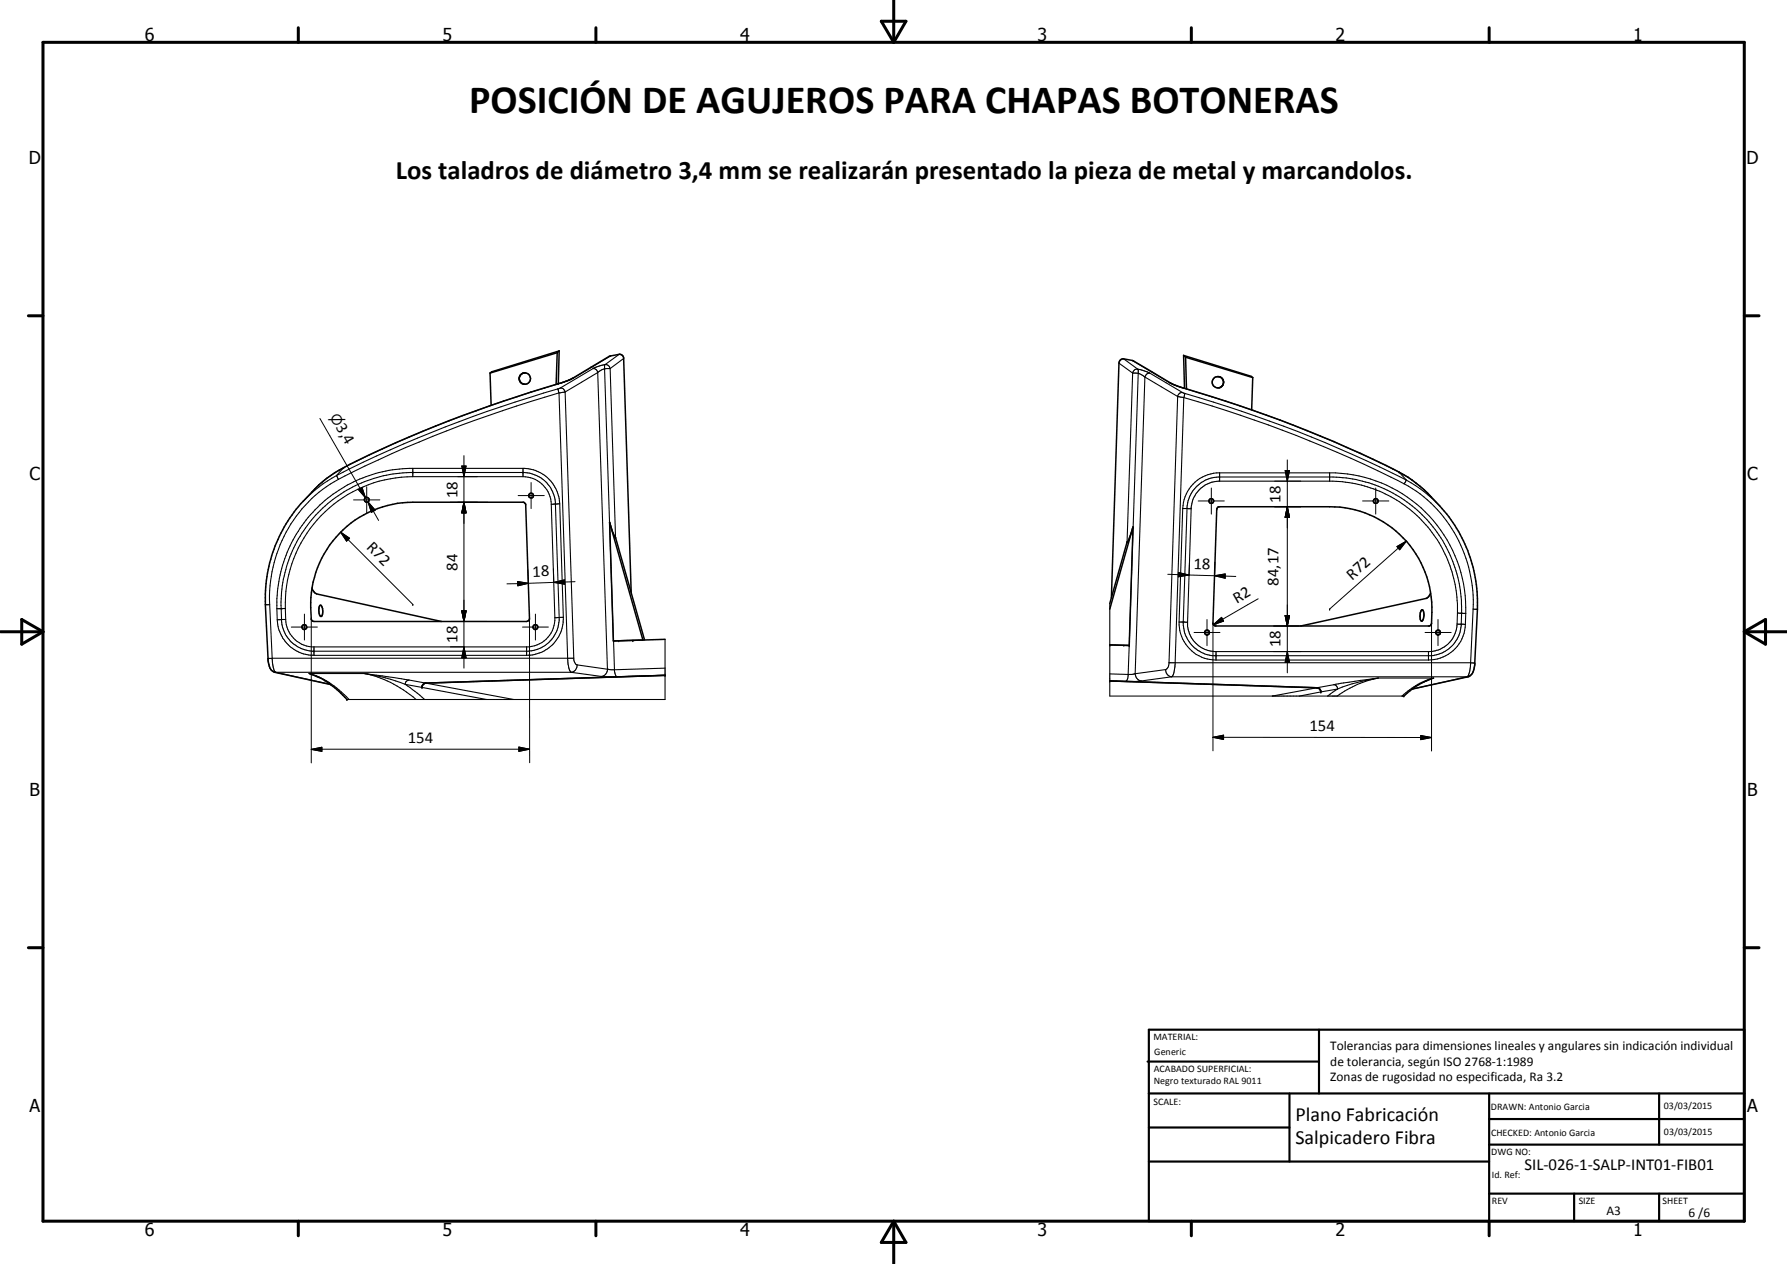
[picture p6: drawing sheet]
<svg xmlns="http://www.w3.org/2000/svg" width="420mm" height="297mm" viewBox="0 0 420 297" stroke-linecap="round" stroke-linejoin="round" font-family="sans-serif">
<g fill="none" stroke="#000" stroke-width=".25">
<path d="M131.1 91.4a295.2 295.2 0 0 0-52 20.4M131.1 91.4l.3 .9M131.3 90.2a286.3 286.3 0 0 0-50.5 19.7M131.3 90.2h.1M131.4 92.3a293.7 293.7 0 0 0-51.8 20.3M131.4 92.3l2.1 62.7 .3 2.1 .5 .9M131.7 91.2l-.6 .2M131.7 91.2l.7 .1 .5 .8M132.9 92.1l-1.5 .2M132.9 92.1l2 62.5M134.9 88.8l-3.6 1.4M134.9 88.8l-.2 .1"/>
<path d="M139.4 86.6l.8 .3 .3 .6M139.4 86.6l1.9-.7 1.2-.3 .8 .5 .2 .5M139.4 86.6l-7.7 4.6M140.5 87.5l-7.6 4.6M140.5 87.5l2.3 69.8M142.1 86.7l2.4 70.7M142.1 86.7l-1.6 .8M143.5 86.6l1.2 39.7M143.5 86.6l-1.4 .1M143.5 83.7l-8.6 5.1M145.6 83.3l-3.3 2.4-.2 1M146.6 84.2l-3.1 2.4"/>
<path d="M263.1 85.3l3.2 2.4M264.2 84.3l3.3 2.4M266.2 84.7l8.8 5.3M266.3 87.7h1.3M266.3 87.7l-1.3 39.7M267.5 86.7l.1 1M267.5 86.7l-.7 .2-.5 .8M267.5 86.7l2.8 1M267.6 87.7l-2.4 70.8M267.6 87.7l1.6 .9M269.2 88.6l7.7 4.6M269.2 88.6l-2.3 69.7"/>
<path d="M270.3 87.7l-.6 .1-.5 .8M270.3 87.7l7.7 4.5M275 90l3.5 1.3M275 89.9l.1 .1M276.9 93.2l1.4 .2M276.9 93.2l-2 62.5M278 92.2h-.2a1 1 0 0 0-.9 1M278 92.2l.6 .3M278.3 93.4a287.8 287.8 0 0 1 51.8 20.3M278.3 93.4l-2 62.7-.3 2-.5 .9M278.5 91.3a295.4 295.4 0 0 1 50.5 19.7M278.5 91.2v.1"/>
<path d="M278.6 92.5a293.9 293.9 0 0 1 52.1 20.3M278.6 92.5l-.3 .9M79.1 111.8l.5 .8M79.1 111.8l-1.1 .6a29.5 29.5 0 0 0-6.7 5.4M79.6 112.6a28.8 28.8 0 0 0-9.3 7.8 32.4 32.4 0 0 0-6.9 21.7M80.8 109.9h.1M80.8 109.9l-4 2.5-1.8 1.6-1.7 1.7M80.8 109.9l-1.7 1.9M97.1 110.1v1.9M97.1 112a30 30 0 0 0-30 31M97.1 112h25.9M123 110.1v1.9"/>
<path d="M123 112a6.7 6.7 0 0 1 6.6 6.5M129.6 118.5l.9 26.7M131.6 118.4l-2 .1M131.6 118.4a8.7 8.7 0 0 0-8.3-8.3h-27a32.1 32.1 0 0 0-31.2 32.9M131.6 118.4l.8 26.7M278.1 119.5h2M278.1 119.5l-.9 26.7M278.1 119.5a8.7 8.7 0 0 1 8-8.4h27.9a32 32 0 0 1 30.6 33M280.1 119.5l.2-1.5a6.6 6.6 0 0 1 3.1-4l1.4-.7 1.7-.2h26.9a30 30 0 0 1 20.3 8.6 28.9 28.9 0 0 1 6.7 9.9 30.7 30.7 0 0 1 2.3 12.5M280.1 119.5l-.9 26.7M281.2 114.5l.2-.2a8 8 0 0 1 5-2.2h27a31 31 0 0 1 30.3 32l-.1 2.6a7.7 7.7 0 0 1-7 7.4h-51.5a7.7 7.7 0 0 1-3.8-1.6 7.6 7.6 0 0 1-3.1-6.3l.9-26.7a7.3 7.3 0 0 1 2.1-5zM286.8 111.1v2"/>
<path d="M312.6 111.1v2M329 111h.1M329 111a29.8 29.8 0 0 1 7.5 5.7M329 111l1.7 1.8M330.1 113.7a31.8 31.8 0 0 1 16.3 29.4M330.7 112.8l-.6 .9M330.7 112.8a31.3 31.3 0 0 1 7.8 6.1M74.2 121a32.3 32.3 0 0 1 10.8-7.5l2.2-.8a31.2 31.2 0 0 1 9.1-1.7h27a7.6 7.6 0 0 1 7.3 7.4l.9 26.7a7.8 7.8 0 0 1-7.3 7.9h-50.7a7.6 7.6 0 0 1-7.3-7.4 31.9 31.9 0 0 1 4.4-19.6l2.2-3.2zM63 154.7h.1M63.4 142.1l.6 12.6M63.4 142.1h-1M64 154.7l.3 2.2 .5 1.1 12.9 2.8"/>
<path d="M64 154.7h-1M64.6 158h69.7M65.1 143l.1 2.7M65.2 145.7a8.6 8.6 0 0 0 7.4 8.2l1.2 .1M66.2 145.6l-1 .1M66.2 145.6h1M67.1 143h-2M67.1 143l.1 2.6M72.7 158.3a21 21 0 0 1 9.4 6.1M72.7 158.3h13M72.7 158.3l1.4 .5M72.7 158.3l2.4 1"/>
<path d="M73.8 152v2M73.8 154h50M85.7 158.3a43.7 43.7 0 0 1 9.6 2.5M85.7 158.3l10.5 1.5M86.4 158.4a27.1 27.1 0 0 1 11.4 6M96.2 159.8l24.6 4.6M96.2 159.8a1.01 1.01 0 0 0-.9 1M123.8 152v2M130.5 145.2a6.7 6.7 0 0 1-6.1 6.8h-51.2a6.7 6.7 0 0 1-6-6.4M132.4 145.1l-1.9 .1M132.4 145.1a8.6 8.6 0 0 1-8.6 8.9M134.3 158l7.1 1"/>
<path d="M134.9 154.6l-70.9 .1M134.9 154.6a1.6 1.6 0 0 0 .8 1.7M135.7 156.3l7.1 1M135.7 156.3a1.61 1.61 0 0 1-1.4 1.7M141.4 159h3.7M142.8 157.3l1.7 .1M142.8 157.3a1.65 1.65 0 0 1-1.4 1.7M144.5 157.4a1.81 1.81 0 0 0 .6 1.6M145.5 150.6h.1M156.4 158.7h.1M156.4 150.2v14.2h-74.8M156.4 157l-11.9 .4"/>
<path d="M156.4 158.7l-11.3 .3M260.9 141.8v21.8h69.2M260.9 158.4l4.3 .1M264.2 151.6h.1M265.2 158.5v.9l-.5 .7M266.9 158.3l-1.7 .2M266.9 158.3a1.68 1.68 0 0 0 1.5 1.7M274.1 157.4l-7.2 .9M274.1 157.4a1.65 1.65 0 0 0 1.4 1.6M274.9 155.7h70.9M274.9 155.7l-.2 .9-.6 .8M275.5 159h69.7"/>
<path d="M275.5 159l-7.1 1M277.2 146.2h2M277.2 146.2a8.7 8.7 0 0 0 8.7 8.9M279.2 146.2a6.4 6.4 0 0 0 2.1 5.1l1.1 .8a7.4 7.4 0 0 0 3.2 1h50.6a6.7 6.7 0 0 0 6.4-6.5M285.9 153.1v2M285.9 155.1h50M324.1 159.3a23.7 23.7 0 0 0-9.7 4.3M324.1 159.3h13M324.1 159.3a45.8 45.8 0 0 0-9.6 2.6M324.1 159.3l-10.5 1.6M335.9 153.1v2M337.1 159.3a16.8 16.8 0 0 0-7.5 4.3"/>
<path d="M337.1 159.3l-1.5 .6M337.1 159.3l-2.5 1M342.6 146.6l1.9 .1M342.7 144.1h1.9M342.7 144.1l-.1 2.5M344.5 146.7a8.7 8.7 0 0 1-8.6 8.4M344.6 144.1l-.1 2.6M345.8 155.7l-.3 2.2-.5 1.1-12.9 2.9M345.8 155.7l.9 .1M346.4 143.1l-.6 12.6M346.4 143.1l1 .1M346.7 155.8h.1"/>
<path d="M81.6 164.4h.1M95.3 160.8l4.6 3.6M95.3 160.8l19.1 3.6M260.9 160h.1M260.9 160l3.8 .1M268.4 160l-3.7 .1M313.6 160.9l-14.4 2.7M313.6 160.9l.5 .2 .4 .8M314.5 161.9l-8.9 1.7M314.5 161.9l-2.3 1.7M330.1 163.6h.1"/>
</g>
<g fill="none" stroke="#000" stroke-width=".35">
<path d="M115.2 87.7l.3 7.5M122.1 88.8l.1 .8M122.2 88.4l-.1 .3M122.2 88.3a1.34 1.34 0 0 1 2-.4 1.34 1.34 0 0 1 .3 1.9 1.34 1.34 0 0 1-2 .2M122.3 89.7l.2 .2M122.5 88a1.31 1.31 0 0 0 .3 2.2M123.1 90.3h.2M123.4 87.6l-.7 .2M131 82.9l-.2 7.4M131 82.9l-15.8 4.8M131.5 82.5l-15.9 4.9-.4 .3M131.5 82.5l-.2 7.7"/>
<path d="M131.5 82.5l-.5 .4M278.3 83.5l15.9 4.9 .3 .3M278.3 83.5l.5 .4M278.3 83.5l.2 7.8M278.8 83.9l15.7 4.8M278.8 83.9l.2 7.5M286.3 88.5l.5 .1M286.9 91.1h-.5M287 88.6l.3 .3M287.4 89.1l.2 .2M287.6 89.5a1.29 1.29 0 0 1-.5 1.4M287.7 89.9a1.34 1.34 0 0 0-1.9-1.3 1.34 1.34 0 0 0-.3 2.2 1.34 1.34 0 0 0 2.1-.6"/>
<path d="M294.5 88.7l-.2 7.6M286.4 119.2l26.2-.1a24 24 0 0 1 24.1 24.8l-.1 2.7-.6 .5h-50.4l-.4-.7 .9-26.8zM73.4 138.3l.5 .9 .6 .4 29.3 6.4M80.7 124.5a24 24 0 0 1 16.4-6.5h26l.4 .4 1 26.9-.2 .5-.5 .2h-50l-.5-.3a24.2 24.2 0 0 1 7.4-21.2zM143.3 122.7l.8 2.4 .6 1.2 6.8 24.1M143.3 122.7l7.9 27.7M143.3 122.7l.9 27.9M148.4 139.4l-1.8-55.2a.94 .94 0 0 0-1-.9l-2.4 .4-8.5 5.2-2.1 .9a300.5 300.5 0 0 0-51.8 20.1 30.9 30.9 0 0 0-9.5 7.9 33.4 33.4 0 0 0-8.9 24.3l.6 13.1 .2 .9a2.35 2.35 0 0 0 1.4 1.9l13.1 2.9M266.4 123.8l-.9 27.9-4.6-.1M266.4 123.8l-1 3-.4 .6-4.1 14.4M266.4 123.8l-5.5 19.3M336.4 139.4l-.5 .9-.6 .3-29.5 6.5"/>
<path d="M74.1 158.8a19.3 19.3 0 0 1 7 5.1l.5 .5M75.2 142.3l.1-.1a2.09 2.09 0 0 1 .2 2.7 2.08 2.08 0 0 1-.4-2.5zM144.2 150.6h.1M151.2 150.4l-7 .2M156.4 158.7l-56.3 1.8-.7 .5-.2 .5M156.4 150.2l-5.2 .2M261.3 140.5l1.8-55.2a1.08 1.08 0 0 1 1.1-1l2.3 .5 9.5 5.6a344.4 344.4 0 0 1 49.9 19 36.1 36.1 0 0 1 14.2 11.4 33.8 33.8 0 0 1 7.3 22.4l-.8 14a2.52 2.52 0 0 1-1.4 1.8l-13.1 2.9M334.2 143.4l.1-.1a1.91 1.91 0 0 1-.1 2.7l-.2-.2a3.1 3.1 0 0 1 .2-2.4zM335.6 159.9l-2.7 1.4-2.8 2.3M260.9 160l48.7 1.6a.93 .93 0 0 1 .9 1"/>
<circle cx="86.2" cy="117.5" r=".56"/>
<circle cx="124.9" cy="116.5" r=".56"/>
<circle cx="284.8" cy="117.7" r=".56"/>
<circle cx="323.5" cy="117.7" r=".56"/>
<circle cx="71.6" cy="147.4" r=".58"/>
<circle cx="125.9" cy="147.4" r=".56"/>
<circle cx="283.8" cy="148.6" r=".56"/>
<circle cx="338.1" cy="148.7" r=".57"/>
</g>
<g fill="#000">
<circle cx="144.7" cy="126.3" r=".18"/>
<circle cx="265" cy="127.4" r=".18"/>
<circle cx="148.8" cy="150.5" r=".18"/>
<circle cx="261" cy="151.6" r=".18"/>
<circle cx="265.5" cy="151.7" r=".18"/>
<circle cx="99.2" cy="161.5" r=".18"/>
<circle cx="310.5" cy="162.6" r=".18"/>
</g>
<g fill="none" stroke="#000" stroke-width=".71">
<path d="M10.1 9.9h400v277.1h-400zM70.1 6.5v3.4M140.1 6.5v3.4M207.2 5h5.8l-2.9 4.9zM210.1 0v9.9M280.1 6.5v3.4M350.1 6.5v3.4M6.7 74.2h3.4M410.1 74.2h3.5M.1 148.5h10M5.1 145.6l5 2.9-5 2.9zM410.1 148.5h10"/>
<path d="M410.1 148.5l5-2.9v5.8zM6.7 222.7h3.4M410.1 222.7h3.5M70.1 287v3.4M140.1 287v3.4M210.1 287v10M210.1 287l2.9 5h-5.8zM280.1 287v3.4M350.1 287v3.4"/>
</g>
<g fill="none" stroke="#000" stroke-width=".51">
<path d="M269.8 249.5h40.3M270.1 242h140v45h-140zM270.1 257h140M303.2 257v16M310.1 242v15M350.1 257v30M390.1 257v12M270.1 265h33.1M270.1 273h80M350.1 269h60M350.1 263h60M350.1 280.5h60"/>
<path d="M370.1 280.5v6.5M390.1 280.5v6.5"/>
</g>
<g fill="none" stroke="#000" stroke-width=".24">
<path d="M75.2 98.3l10.7 18.7M83.1 117.5h6.2M84.3 115.1l.8-.5 .8 2.4zM84.7 114.8l1.2 2.2M86.2 114.4v6.1M86.5 117.9l1.7 2-.9 .5zM86.5 117.9l2.5 4.4M105.9 118h8.8M107.6 112h4.7M108.6 109.5h1l-.5 2.5zM109.1 118l.5 2.5h-1zM109.1 107.1v49.9"/>
<path d="M121.8 116.5h6.2M124.9 113.4v6.1M281.7 117.7h6.2M284.8 114.7v6.1M299.7 119.1h6.1M299.7 113.1h6.1M302.2 110.6h1l-.5 2.5zM302.7 119.1l.5 2.5h-1zM302.7 108.1v50M320.4 117.7h6.1M323.5 114.7v6.1M80.1 125.1l2.1 1.4-.7 .7z"/>
<path d="M80.1 125.1l17 16.9M121.7 136.7l2.5 .4-2.5 .6zM124.1 133.9l.1 3.2M130.1 133.7l.1 3.2M130.2 136.9l2.5-.6v1zM130.2 136.9l-11 .3M135.2 136.7l-5 .2M274.6 135l5 .1M277.1 134.5l2.5 .6-2.5 .5zM279.6 135.1l6 .2M279.7 132l-.1 3.1M285.6 135.3l2.5-.4v1z"/>
<path d="M285.6 135.3l5 .2M285.7 132.1l-.1 3.2M328.5 128.4l2.2-1.2-1.6 2zM330.7 127.2l-18.1 15.9M68.5 147.4h6.1M71.6 144.3v6.1M73.2 145.4v33.9M97.1 142h.1M105.9 146h8.8M105.9 152h3.2M108.6 143.6h1l-.5 2.4zM109.1 152l.5 2.6h-1z"/>
<path d="M122.8 147.4h6.1M124.5 145.3v33.9M125.9 144.3v6.1M280.7 148.6h6.1M283.8 145.6v6.1M285.2 146.4v30M285.3 146.8l1.9-1.7 .5 .9zM285.9 146.4h.1M285.9 146.4l1.6-.9-2.2 1.3M295.8 140.7l-9.9 5.7M299.5 147.1h6.3M299.5 153.1h6.3"/>
<path d="M302.2 144.7h1l-.5 2.4zM302.7 153.1l.5 2.5h-1zM312.6 143.1h.1M335.1 148.6h6.1M336.6 146.5v30M338.1 145.6v6.1M73.2 176.1l2.5-.5v1zM122 175.6l2.5 .5-2.5 .5zM124.5 176.1h-51.3M285.2 173.3l2.5-.5v1zM285.2 173.3h51.4M334 172.8l2.6 .5-2.6 .5z"/>
</g>
<g fill="#000">
<path d="M84.3 115.1l.8-.5 .8 2.4zM86.5 117.9l1.7 2-.9 .5zM108.6 109.5h1l-.5 2.5zM302.2 110.6h1l-.5 2.5zM80.1 125.1l2.1 1.4-.7 .7zM109.1 118l.5 2.5h-1zM121.7 136.7l2.5 .4-2.5 .6zM130.2 136.9l2.5-.6v1zM277.1 134.5l2.5 .6-2.5 .5zM285.6 135.3l2.5-.4v1zM302.7 119.1l.5 2.5h-1zM328.5 128.4l2.2-1.2-1.6 2z"/>
<path d="M108.6 143.6h1l-.5 2.4zM109.1 152l.5 2.6h-1zM285.3 146.8l1.9-1.7 .5 .9zM302.2 144.7h1l-.5 2.4zM302.7 153.1l.5 2.5h-1zM73.2 176.1l2.5-.5v1zM122 175.6l2.5 .5-2.5 .5zM285.2 173.3l2.5-.5v1zM334 172.8l2.6 .5-2.6 .5z"/>
</g>
<text font-size="9.4" x="110.3" y="26.6">POSICIÓN DE AGUJEROS PARA CHAPAS BOTONERAS</text>
<text font-size="6.3" x="93" y="42">Los taladros de diámetro 3,4 mm se realizarán presentado la pieza de metal y marcandolos.</text>
<g font-size="4.7">
<text x="304.6" y="263.5">Plano Fabricación</text>
<text x="304.6" y="268.9">Salpicadero Fibra</text>
</g>
<g font-size="4.2">
<text x="34" y="9.6">6</text>
<text x="104" y="9.6">5</text>
<text x="174" y="9.6">4</text>
<text x="244" y="9.6">3</text>
<text x="314" y="9.6">2</text>
<text x="384" y="9.6">1</text>
<text x="6.8" y="38.7">D</text>
<text x="410.6" y="38.7">D</text>
<text x="7" y="112.9">C</text>
<text x="410.8" y="112.9">C</text>
<text x="7" y="187.1">B</text>
<text x="410.8" y="187.1">B</text>
<text x="7" y="261.4">A</text>
<text x="410.8" y="261.4">A</text>
<text x="34" y="290.4">6</text>
<text x="104" y="290.4">5</text>
<text x="174" y="290.4">4</text>
<text x="244" y="290.4">3</text>
<text x="314" y="290.4">2</text>
<text x="384" y="290.4">1</text>
</g>
<g font-size="3.9">
<text x="78.9" y="100.4" transform="rotate(60 78.9 100.4)">3,4</text>
<text x="107.6" y="117.1" transform="rotate(-90 107.6 117.1)">18</text>
<text x="301.1" y="118.1" transform="rotate(-90 301.1 118.1)">18</text>
<text x="86" y="128.8" transform="rotate(45 86 128.8)">R72</text>
<text x="107.6" y="134.1" transform="rotate(-90 107.6 134.1)">84</text>
<text x="125.2" y="135.5" transform="rotate(-2 125.2 135.5)">18</text>
<text x="280.6" y="133.6" transform="rotate(2 280.6 133.6)">18</text>
<text x="300.6" y="137.6" transform="rotate(-90 300.6 137.6)">84,17</text>
<text x="317.9" y="136.4" transform="rotate(-41 317.9 136.4)">R72</text>
<text x="290.8" y="141.9" transform="rotate(-30 290.8 141.9)">R2</text>
<text x="107.6" y="151" transform="rotate(-90 107.6 151)">18</text>
<text x="301.1" y="152.1" transform="rotate(-90 301.1 152.1)">18</text>
<text x="307.9" y="171.7">154</text>
<text x="95.9" y="174.5">154</text>
<text x="358.5" y="275">SIL-026-1-SALP-INT01-FIB01</text>
</g>
<text font-size="3.3" x="77.5" y="98" transform="rotate(60 77.5 98)">⌀</text>
<g font-size="3.1">
<text x="312.7" y="246.8">Tolerancias para dimensiones lineales y angulares sin indicación individual</text>
<text x="312.7" y="250.4">de tolerancia, según ISO 2768-1:1989</text>
<text x="312.7" y="254">Zonas de rugosidad no especificada, Ra 3.2</text>
<text x="377.7" y="285.6">A3</text>
<text x="397" y="285.9">6 /6</text>
</g>
<g font-size="2.4">
<text x="271.2" y="244.4">MATERIAL:</text>
<text x="271.3" y="252">ACABADO SUPERFICIAL:</text>
<text x="271.4" y="247.9">Generic</text>
<text x="271.3" y="254.6">Negro texturado RAL 9011</text>
<text x="271.2" y="259.7">SCALE:</text>
<text x="350.6" y="260.9">DRAWN: Antonio Garcia</text>
<text x="391.2" y="260.6">03/03/2015</text>
<text x="350.6" y="267">CHECKED: Antonio Garcia</text>
<text x="391.2" y="266.7">03/03/2015</text>
<text x="350.6" y="271.4">DWG NO:</text>
<text x="350.8" y="276.9">Id. Ref:</text>
<text x="350.8" y="282.8">REV</text>
<text x="371.2" y="282.9">SIZE</text>
<text x="390.9" y="282.9">SHEET</text>
</g>
</svg>
